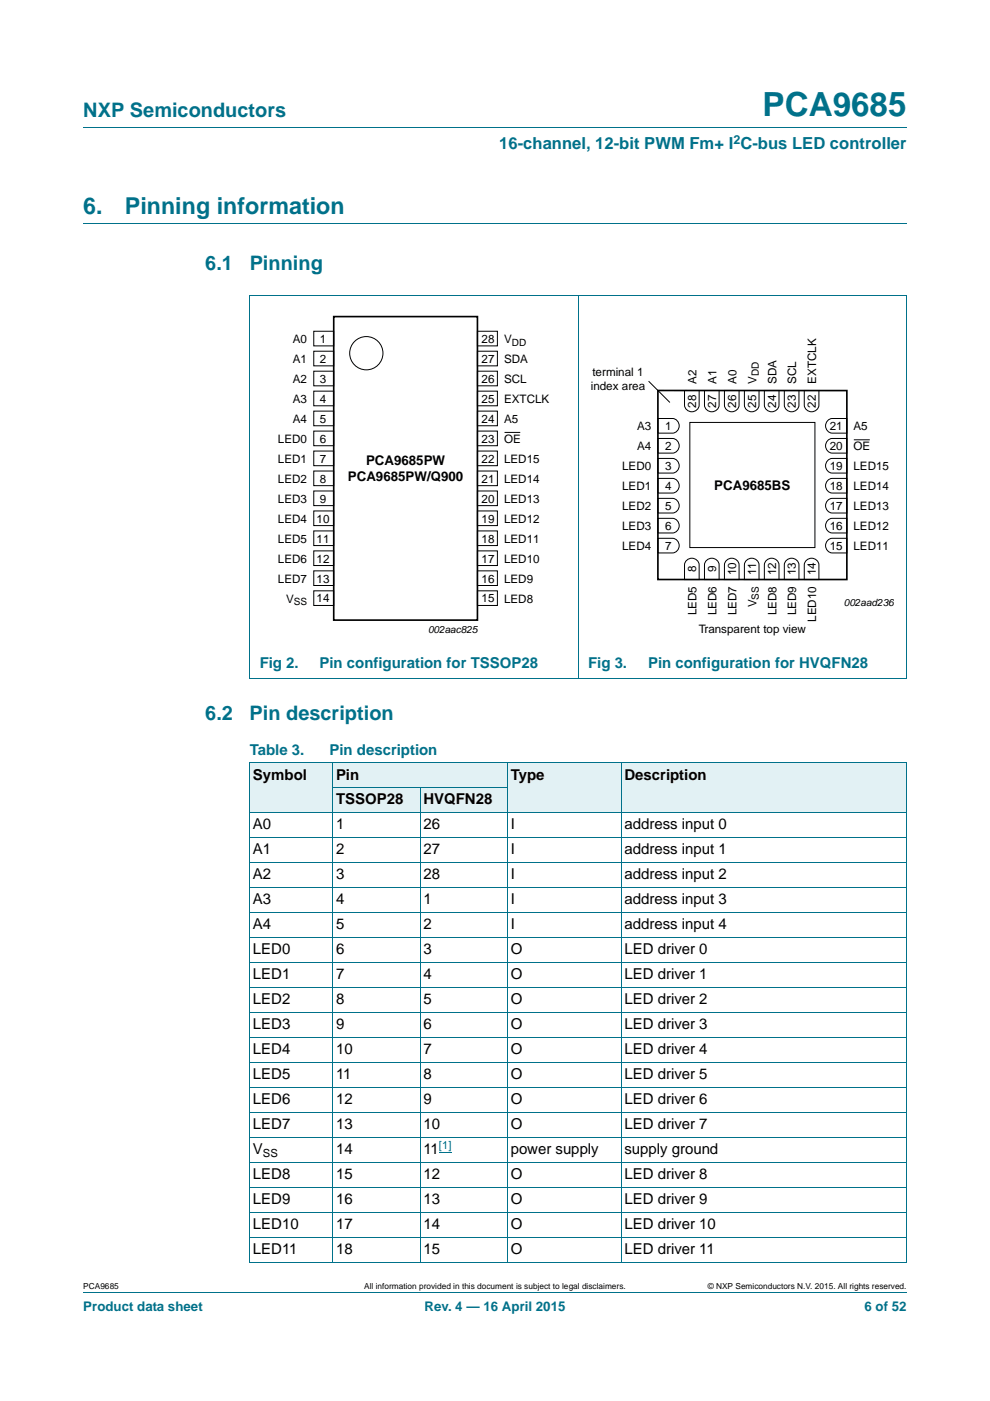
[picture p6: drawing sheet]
<svg xmlns="http://www.w3.org/2000/svg" width="210mm" height="297mm" viewBox="0 0 210 297" stroke-linecap="round" stroke-linejoin="round" font-family="sans-serif">
<path d="M17.7 27h174.6M17.7 47.4h174.6M52.9 62.6h139.4M53 62.7v81M122.6 62.6v81.2M192.3 62.7v81M52.9 143.8h139.4M17.7 273.9h174.6" fill="none" stroke="#00718a" stroke-width=".21"/>
<g fill="none" stroke="#000" stroke-width=".21">
<path d="M66.5 70.2h4.3v3.1h-4.3zM66.5 74.5h4.3v3.1h-4.3zM66.5 78.7h4.3v3.1h-4.3zM101.3 78.7h4.2v3.1h-4.2zM101.3 70.2h4.2v3.1h-4.2zM101.3 74.5h4.2v3.1h-4.2zM66.5 82.9h4.3v3.1h-4.3zM66.5 87.2h4.3v3.1h-4.3zM66.5 91.4h4.3v3.1h-4.3zM66.5 95.6h4.3v3.1h-4.3zM66.5 99.9h4.3v3.1h-4.3zM101.3 95.6h4.2v3.1h-4.2z"/>
<path d="M101.3 99.9h4.2v3.1h-4.2zM101.3 87.2h4.2v3.1h-4.2zM101.3 91.4h4.2v3.1h-4.2zM101.3 82.9h4.2v3.1h-4.2zM107 91.7h3.3M137.6 80.8l4.5 4.5M139.5 97.2h3.1a1.56 1.56 0 0 1 1.5 1.5 1.56 1.56 0 0 1-1.5 1.6h-3.1zM139.5 93h3.1a1.56 1.56 0 0 1 1.5 1.5 1.56 1.56 0 0 1-1.5 1.6h-3.1zM139.5 88.7h3.1a1.56 1.56 0 0 1 1.5 1.6 1.56 1.56 0 0 1-1.5 1.5h-3.1zM145.2 82.8h3.1v3.1a1.56 1.56 0 0 1-1.6 1.4 1.56 1.56 0 0 1-1.5-1.4zM146.3 89.6h26.5v26.5h-26.5zM149.4 82.8h3.1v3.1a1.56 1.56 0 0 1-1.5 1.4 1.56 1.56 0 0 1-1.6-1.4z"/>
<path d="M153.7 82.8h3.1v3.1a1.56 1.56 0 0 1-1.6 1.4 1.56 1.56 0 0 1-1.5-1.4zM157.9 82.8h3.1v3.1a1.56 1.56 0 0 1-1.6 1.4 1.56 1.56 0 0 1-1.5-1.4zM162.1 82.8h3.1v3.1a1.56 1.56 0 0 1-1.5 1.4 1.56 1.56 0 0 1-1.6-1.4zM166.4 82.8h3.1v3.1a1.56 1.56 0 0 1-1.6 1.4 1.56 1.56 0 0 1-1.5-1.4zM170.6 82.8h3.1v3.1a1.56 1.56 0 0 1-1.6 1.4 1.56 1.56 0 0 1-1.5-1.4zM175.7 97.5l.8-.3h3.1v3.1h-3.1a1.57 1.57 0 0 1-1.3-1.1 1.57 1.57 0 0 1 .5-1.7zM175.7 93.3l.8-.3h3.1v3.1h-3.1a1.57 1.57 0 0 1-1.3-1.1 1.57 1.57 0 0 1 .5-1.7zM175.7 89.1l.8-.4h3.1v3.1h-3.1a1.57 1.57 0 0 1-1.3-1.1 1.57 1.57 0 0 1 .5-1.6zM181.1 93.2h3.4M66.5 104.1h4.3v3.1h-4.3zM66.5 108.3h4.3v3.1h-4.3zM66.5 112.6h4.3v3.1h-4.3z"/>
<path d="M66.5 116.8h4.3v3.1h-4.3zM101.3 112.6h4.2v3.1h-4.2zM101.3 116.8h4.2v3.1h-4.2zM101.3 104.1h4.2v3.1h-4.2zM101.3 108.3h4.2v3.1h-4.2zM139.5 114.1h3.1a1.56 1.56 0 0 1 1.5 1.6 1.56 1.56 0 0 1-1.5 1.5h-3.1zM139.5 109.9h3.1a1.56 1.56 0 0 1 1.5 1.5 1.56 1.56 0 0 1-1.5 1.6h-3.1zM139.5 105.7h3.1a1.56 1.56 0 0 1 1.5 1.5 1.56 1.56 0 0 1-1.5 1.6h-3.1zM139.5 101.4h3.1a1.56 1.56 0 0 1 1.5 1.6 1.56 1.56 0 0 1-1.5 1.5h-3.1zM145.5 118.9a1.57 1.57 0 0 1 1.7-.5 1.57 1.57 0 0 1 1.1 1.4v3.1h-3.1v-3.1zM149.7 118.9a1.57 1.57 0 0 1 1.7-.5 1.57 1.57 0 0 1 1.1 1.4v3.1h-3.1v-3.1zM154 118.9a1.57 1.57 0 0 1 1.6-.5 1.57 1.57 0 0 1 1.2 1.4v3.1h-3.1v-3.1z"/>
<path d="M158.2 118.9a1.57 1.57 0 0 1 1.7-.5 1.57 1.57 0 0 1 1.1 1.4v3.1h-3.1v-3.1zM162.4 118.9a1.57 1.57 0 0 1 1.7-.5 1.57 1.57 0 0 1 1.1 1.4v3.1h-3.1v-3.1zM166.7 118.9a1.57 1.57 0 0 1 1.6-.5 1.57 1.57 0 0 1 1.2 1.4v3.1h-3.1v-3.1zM170.9 118.9a1.57 1.57 0 0 1 1.7-.5 1.57 1.57 0 0 1 1.1 1.4v3.1h-3.1v-3.1zM175.7 114.5l.8-.4h3.1v3.1h-3.1a1.57 1.57 0 0 1-1.3-1.1 1.57 1.57 0 0 1 .5-1.6zM175.7 110.2l.8-.3h3.1v3.1h-3.1a1.57 1.57 0 0 1-1.3-1.1 1.57 1.57 0 0 1 .5-1.7zM175.7 106l.8-.3h3.1v3.1h-3.1a1.57 1.57 0 0 1-1.3-1.1 1.57 1.57 0 0 1 .5-1.7zM175.7 101.8l.8-.4h3.1v3.1h-3.1a1.57 1.57 0 0 1-1.3-1.1 1.57 1.57 0 0 1 .5-1.6zM66.5 121h4.3v3.1h-4.3zM66.5 125.3h4.3v3.1h-4.3zM101.3 121h4.2v3.1h-4.2zM101.3 125.3h4.2v3.1h-4.2z"/>
<circle cx="77.7" cy="74.9" r="3.5"/>
</g>
<path d="M70.8 67.1h30.5v64.4h-30.5zM139.5 82.8h40.1v40.1h-40.1z" fill="none" stroke="#000" stroke-width=".35"/>
<g fill="#e2f1f4">
<path d="M53 161.8h17.6v10.5h-17.6z"/>
<path d="M70.6 161.8h37v5.2h-37z"/>
<path d="M107.6 161.8h24.2v10.5h-24.2z"/>
<path d="M131.8 161.8h60.5v10.5h-60.5z"/>
<path d="M70.6 167h18.5v5.3h-18.5z"/>
<path d="M89.1 167h18.5v5.3h-18.5z"/>
</g>
<path d="M93.1 244.4h2.7" fill="none" stroke="#00f" stroke-width=".21"/>
<g fill="none" stroke="#00718a" stroke-width=".21">
<path d="M52.9 161.8h139.4v105.7M52.9 172.3h139.4M52.9 177.6h139.4M53 161.8v105.7M70.5 167.1h37.2M70.6 161.7v105.9M89.1 167v100.6M107.6 161.7v105.9M131.8 161.7v105.9M52.9 182.9h139.4M52.9 188.2h139.4M52.9 193.5h139.4"/>
<path d="M52.9 198.8h139.4M52.9 204.1h139.4M52.9 209.4h139.4M52.9 214.7h139.4M52.9 220h139.4M52.9 225.3h139.4M52.9 230.6h139.4M52.9 235.8h139.4M52.9 241.1h139.4M52.9 246.4h139.4M52.9 251.7h139.4M52.9 257h139.4"/>
<path d="M52.9 262.3h139.4M52.9 267.6h139.4"/>
</g>
<text font-size="7" fill="#00718a" x="161.7" y="24.6">PCA9685</text>
<g font-size="4.9" fill="#00718a">
<text x="17.7" y="45.4">6.</text>
<text x="26.5" y="45.4">Pinning information</text>
</g>
<g font-size="4.2" fill="#00718a">
<text x="17.7" y="24.9">NXP Semiconductors</text>
<text x="43.5" y="57.3">6.1</text>
<text x="53" y="57.3">Pinning</text>
<text x="43.5" y="152.6">6.2</text>
<text x="52.9" y="152.6">Pin description</text>
</g>
<text font-size="3.5" fill="#00718a" x="105.9" y="31.6">16-channel, 12-bit PWM Fm+ I C-bus LED controller</text>
<g font-size="3.2" fill="#00718a">
<text x="55.1" y="141.6">Fig 2.</text>
<text x="67.8" y="141.6">Pin configuration for TSSOP28</text>
<text x="124.8" y="141.6">Fig 3.</text>
<text x="137.5" y="141.6">Pin configuration for HVQFN28</text>
<text x="53" y="160">Table 3.</text>
<text x="69.9" y="160">Pin description</text>
</g>
<g font-size="3.2">
<text x="53.7" y="165.3">Symbol</text>
<text x="71.3" y="165.3">Pin</text>
<text x="108.3" y="165.3">Type</text>
<text x="132.5" y="165.3">Description</text>
<text x="71.3" y="170.6">TSSOP28</text>
<text x="89.8" y="170.6">HVQFN28</text>
<text x="53.7" y="175.9">A0</text>
<text x="71.3" y="175.9">1</text>
<text x="89.8" y="175.9">26</text>
<text x="108.3" y="175.9">I</text>
<text x="132.5" y="175.9">address input 0</text>
<text x="53.7" y="181.1">A1</text>
<text x="71.3" y="181.1">2</text>
<text x="89.8" y="181.1">27</text>
<text x="108.3" y="181.1">I</text>
<text x="132.5" y="181.1">address input 1</text>
<text x="53.7" y="186.4">A2</text>
<text x="53.7" y="191.7">A3</text>
<text x="71.3" y="186.4">3</text>
<text x="71.3" y="191.7">4</text>
<text x="89.8" y="186.4">28</text>
<text x="89.8" y="191.7">1</text>
<text x="108.3" y="186.4">I</text>
<text x="108.3" y="191.7">I</text>
<text x="132.5" y="186.4">address input 2</text>
<text x="132.5" y="191.7">address input 3</text>
<text x="53.7" y="197">A4</text>
<text x="71.3" y="197">5</text>
<text x="89.8" y="197">2</text>
<text x="108.3" y="197">I</text>
<text x="132.5" y="197">address input 4</text>
<text x="53.7" y="202.3">LED0</text>
<text x="71.3" y="202.3">6</text>
<text x="89.8" y="202.3">3</text>
<text x="108.3" y="202.3">O</text>
<text x="132.5" y="202.3">LED driver 0</text>
<text x="53.7" y="207.6">LED1</text>
<text x="71.3" y="207.6">7</text>
<text x="89.8" y="207.6">4</text>
<text x="108.3" y="207.6">O</text>
<text x="132.5" y="207.6">LED driver 1</text>
<text x="53.7" y="212.9">LED2</text>
<text x="71.3" y="212.9">8</text>
<text x="89.8" y="212.9">5</text>
<text x="108.3" y="212.9">O</text>
<text x="132.5" y="212.9">LED driver 2</text>
<text x="53.7" y="218.2">LED3</text>
<text x="71.3" y="218.2">9</text>
<text x="89.8" y="218.2">6</text>
<text x="108.3" y="218.2">O</text>
<text x="132.5" y="218.2">LED driver 3</text>
<text x="53.7" y="223.5">LED4</text>
<text x="71.3" y="223.5">10</text>
<text x="89.8" y="223.5">7</text>
<text x="108.3" y="223.5">O</text>
<text x="132.5" y="223.5">LED driver 4</text>
<text x="53.7" y="228.8">LED5</text>
<text x="71.3" y="228.8">11</text>
<text x="89.8" y="228.8">8</text>
<text x="108.3" y="228.8">O</text>
<text x="132.5" y="228.8">LED driver 5</text>
<text x="53.7" y="234.1">LED6</text>
<text x="53.7" y="239.4">LED7</text>
<text x="71.3" y="234.1">12</text>
<text x="71.3" y="239.4">13</text>
<text x="89.8" y="234.1">9</text>
<text x="89.8" y="239.4">10</text>
<text x="108.3" y="234.1">O</text>
<text x="108.3" y="239.4">O</text>
<text x="132.5" y="234.1">LED driver 6</text>
<text x="132.5" y="239.4">LED driver 7</text>
<text x="53.7" y="244.7">V</text>
<text x="71.3" y="244.6">14</text>
<text x="89.8" y="244.6">11</text>
<text x="108.3" y="244.6">power supply</text>
<text x="132.5" y="244.6">supply ground</text>
<text x="53.7" y="249.9">LED8</text>
<text x="71.3" y="249.9">15</text>
<text x="89.8" y="249.9">12</text>
<text x="108.3" y="249.9">O</text>
<text x="132.5" y="249.9">LED driver 8</text>
<text x="53.7" y="255.2">LED9</text>
<text x="71.3" y="255.2">16</text>
<text x="89.8" y="255.2">13</text>
<text x="108.3" y="255.2">O</text>
<text x="132.5" y="255.2">LED driver 9</text>
<text x="53.7" y="260.5">LED10</text>
<text x="71.3" y="260.5">17</text>
<text x="89.8" y="260.5">14</text>
<text x="108.3" y="260.5">O</text>
<text x="132.5" y="260.5">LED driver 10</text>
<text x="53.7" y="265.8">LED11</text>
<text x="71.3" y="265.8">18</text>
<text x="89.8" y="265.8">15</text>
<text x="108.3" y="265.8">O</text>
<text x="132.5" y="265.8">LED driver 11</text>
</g>
<g font-size="2.8">
<text x="77.6" y="98.7">PCA9685PW</text>
<text x="73.8" y="102">PCA9685PW/Q900</text>
<text x="151.5" y="104">PCA9685BS</text>
</g>
<g font-size="2.8" fill="#00718a">
<text x="17.7" y="277.9">Product data sheet</text>
<text x="90.1" y="277.9">Rev. 4 — 16 April 2015</text>
<text x="183.4" y="277.9">6 of 52</text>
</g>
<text font-size="2.6" fill="#00718a" x="155.6" y="30.5">2</text>
<g font-size="2.5">
<text x="62.1" y="72.8">A0</text>
<text x="62.1" y="77">A1</text>
<text x="67.8" y="72.7">1</text>
<text x="67.8" y="76.9">2</text>
<text x="102.1" y="72.7">28</text>
<text x="102.1" y="76.9">27</text>
<text x="106.9" y="72.8">V</text>
<text x="106.9" y="77">SDA</text>
<text x="62.1" y="81.2">A2</text>
<text x="67.8" y="81.2">3</text>
<text x="102.1" y="81.2">26</text>
<text x="106.9" y="81.2">SCL</text>
<text x="125.3" y="82.7">index area</text>
<text x="125.7" y="79.7">terminal 1</text>
<text x="147.7" y="81.4" transform="rotate(-90 147.7 81.4)">A2</text>
<text x="152" y="81.4" transform="rotate(-90 152 81.4)">A1</text>
<text x="156.2" y="81.4" transform="rotate(-90 156.2 81.4)">A0</text>
<text x="160.4" y="81.4" transform="rotate(-90 160.4 81.4)">V</text>
<text x="164.7" y="81.4" transform="rotate(-90 164.7 81.4)">SDA</text>
<text x="168.9" y="81.4" transform="rotate(-90 168.9 81.4)">SCL</text>
<text x="173.1" y="81.4" transform="rotate(-90 173.1 81.4)">EXTCLK</text>
<text x="62.1" y="85.5">A3</text>
<text x="62.1" y="89.7">A4</text>
<text x="67.8" y="85.4">4</text>
<text x="67.8" y="89.6">5</text>
<text x="102.1" y="89.6">24</text>
<text x="102.1" y="85.4">25</text>
<text x="106.9" y="85.5">EXTCLK</text>
<text x="106.9" y="89.7">A5</text>
<text x="147.7" y="86.4" transform="rotate(-90 147.7 86.4)">28</text>
<text x="151.9" y="86.4" transform="rotate(-90 151.9 86.4)">27</text>
<text x="156.1" y="86.4" transform="rotate(-90 156.1 86.4)">26</text>
<text x="160.4" y="86.4" transform="rotate(-90 160.4 86.4)">25</text>
<text x="164.6" y="86.4" transform="rotate(-90 164.6 86.4)">24</text>
<text x="168.8" y="86.4" transform="rotate(-90 168.8 86.4)">23</text>
<text x="173.1" y="86.4" transform="rotate(-90 173.1 86.4)">22</text>
<text x="59" y="93.9">LED0</text>
<text x="67.8" y="93.9">6</text>
<text x="102.1" y="93.9">23</text>
<text x="106.9" y="93.9">OE</text>
<text x="135.1" y="95.5">A4</text>
<text x="135.1" y="91.3">A3</text>
<text x="141.1" y="95.4">2</text>
<text x="141.1" y="91.2">1</text>
<text x="176" y="95.4">20</text>
<text x="176" y="91.2">21</text>
<text x="181" y="95.5">OE</text>
<text x="181" y="91.3">A5</text>
<text x="59" y="98.2">LED1</text>
<text x="67.8" y="98.1">7</text>
<text x="102.1" y="98.1">22</text>
<text x="106.9" y="98.2">LED15</text>
<text x="132" y="99.7">LED0</text>
<text x="141.1" y="99.7">3</text>
<text x="176" y="99.7">19</text>
<text x="181" y="99.7">LED15</text>
<text x="59" y="102.4">LED2</text>
<text x="59" y="106.6">LED3</text>
<text x="67.8" y="102.3">8</text>
<text x="67.8" y="106.6">9</text>
<text x="102.1" y="106.6">20</text>
<text x="102.1" y="102.3">21</text>
<text x="106.9" y="102.4">LED14</text>
<text x="106.9" y="106.6">LED13</text>
<text x="132" y="104">LED1</text>
<text x="141.1" y="103.9">4</text>
<text x="176" y="103.9">18</text>
<text x="181" y="104">LED14</text>
<text x="59" y="110.9">LED4</text>
<text x="67.2" y="110.8">10</text>
<text x="102.1" y="110.8">19</text>
<text x="106.9" y="110.9">LED12</text>
<text x="132" y="112.4">LED3</text>
<text x="132" y="108.2">LED2</text>
<text x="141.1" y="112.4">6</text>
<text x="141.1" y="108.1">5</text>
<text x="176" y="112.4">16</text>
<text x="176" y="108.1">17</text>
<text x="181" y="112.4">LED12</text>
<text x="181" y="108.2">LED13</text>
<text x="59" y="115.1">LED5</text>
<text x="59" y="119.3">LED6</text>
<text x="67.2" y="115">11</text>
<text x="67.2" y="119.3">12</text>
<text x="102.1" y="115">18</text>
<text x="102.1" y="119.3">17</text>
<text x="106.9" y="115.1">LED11</text>
<text x="106.9" y="119.3">LED10</text>
<text x="132" y="116.7">LED4</text>
<text x="141.1" y="116.6">7</text>
<text x="176" y="116.6">15</text>
<text x="181" y="116.7">LED11</text>
<text x="59" y="123.6">LED7</text>
<text x="67.2" y="123.5">13</text>
<text x="102.1" y="123.5">16</text>
<text x="106.9" y="123.6">LED9</text>
<text x="147.7" y="121.3" transform="rotate(-90 147.7 121.3)">8</text>
<text x="151.9" y="121.3" transform="rotate(-90 151.9 121.3)">9</text>
<text x="156.1" y="122" transform="rotate(-90 156.1 122)">10</text>
<text x="160.4" y="122" transform="rotate(-90 160.4 122)">11</text>
<text x="164.6" y="122" transform="rotate(-90 164.6 122)">12</text>
<text x="168.8" y="122" transform="rotate(-90 168.8 122)">13</text>
<text x="173.1" y="122" transform="rotate(-90 173.1 122)">14</text>
<text x="60.7" y="127.8">V</text>
<text x="67.2" y="127.7">14</text>
<text x="102.1" y="127.7">15</text>
<text x="106.9" y="127.8">LED8</text>
<text x="147.7" y="130.5" transform="rotate(-90 147.7 130.5)">LED5</text>
<text x="152" y="130.5" transform="rotate(-90 152 130.5)">LED6</text>
<text x="156.2" y="130.5" transform="rotate(-90 156.2 130.5)">LED7</text>
<text x="160.4" y="128.8" transform="rotate(-90 160.4 128.8)">V</text>
<text x="164.7" y="130.5" transform="rotate(-90 164.7 130.5)">LED8</text>
<text x="168.9" y="130.5" transform="rotate(-90 168.9 130.5)">LED9</text>
<text x="173.1" y="131.8" transform="rotate(-90 173.1 131.8)">LED10</text>
<text x="148.2" y="134.2">Transparent top view</text>
</g>
<text font-size="2.4" x="55.8" y="245.2">SS</text>
<text font-size="2.4" fill="#00f" x="93.1" y="243.7">[1]</text>
<g font-size="2.1">
<text x="108.6" y="73.3">DD</text>
<text x="160.9" y="79.7" transform="rotate(-90 160.9 79.7)">DD</text>
<text x="62.3" y="128.3">SS</text>
<text x="160.9" y="127.1" transform="rotate(-90 160.9 127.1)">SS</text>
<text x="179" y="128.5">002aad236</text>
<text x="90.8" y="134.3">002aac825</text>
</g>
<g font-size="1.8">
<text x="17.7" y="273.3">PCA9685</text>
<text x="77.3" y="273.3">All information provided in this document is subject to legal disclaimers.</text>
<text x="150.1" y="273.3">© NXP Semiconductors N.V. 2015. All rights reserved.</text>
</g>
</svg>
